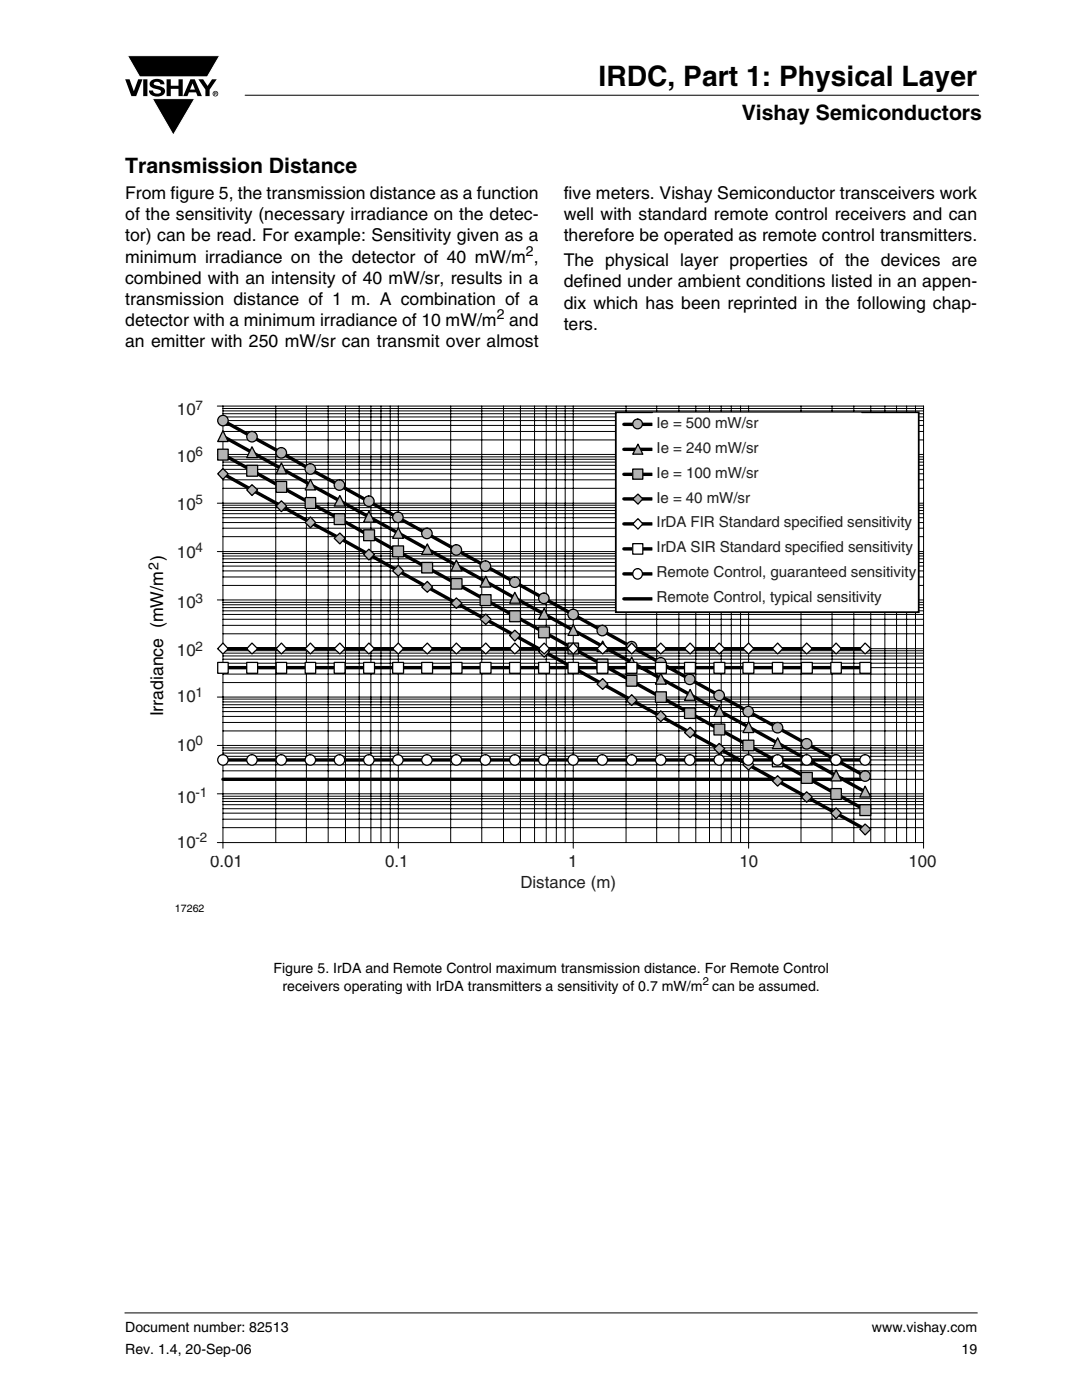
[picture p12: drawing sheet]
<svg xmlns="http://www.w3.org/2000/svg" width="216mm" height="279mm" viewBox="0 0 216 279" stroke-linecap="round" stroke-linejoin="round" font-family="sans-serif">
<g fill="#000">
<path d="M25 15.8h.8l.9 2.4 .9-2.4h.8l-1.2 3.4h-1zM25.4 11.1h18.4l-2.4 4.2h-13.5zM30.2 16.1a1.91 1.91 0 0 1 2.5 .3l.1 .4h-.8a.72 .72 0 0 0-.6-.5 .72 .72 0 0 0-.7 .4l.2 .3 .9 .2a1.01 1.01 0 0 1 1.1 1 1.01 1.01 0 0 1-1 1 1.59 1.59 0 0 1-2.2-1.1h.8a.88 .88 0 0 0 .8 .6 .88 .88 0 0 0 .8-.4 1.54 1.54 0 0 0-1.4-.7 .87 .87 0 0 1-.8-.6 .87 .87 0 0 1 .3-.9zM33.2 15.8h.9v1.3h1.5v-1.3h.9v3.4h-.9v-1.5h-1.5v1.5h-.9zM30.4 19.7h8.5l-4.3 7.3zM39.6 15.8h.9l.9 1.4 .9-1.4h.9l-1.4 2.1v1.3h-.8v-1.3z"/>
<path d="M38.4 16.7l-.5 1.2h1zM38 15.8h.9l1.4 3.4h-.9l-.3-.8h-1.4l-.3 .8h-.9z"/>
<path d="M42.9 18.5v.1h.2v-.1zM42.8 18.4h.4v.2l-.1 .1 .1 .3-.2-.3-.2 .3zM42.6 18.7a.42 .42 0 0 0 .8 0 .42 .42 0 0 0-.8 0zM42.4 18.7a.56 .56 0 0 1 1.1 0 .56 .56 0 0 1-1.1 0z"/>
</g>
<path d="M25.4 11.1h18.4l-2.4 4.2h-13.5zM30.4 19.7h8.4l-4.2 7.3z" fill="none" stroke="#fff" stroke-width=".2"/>
<path d="M29 15.8v3.4" fill="none" stroke="#000" stroke-width=".84" stroke-linecap="butt"/>
<path d="M48.9 18.9v.2M49 19h146.3M24.9 261.9v.2M25 262h170.1" fill="none" stroke="#000" stroke-width=".2"/>
<g fill="#fff">
<path d="M25 70.9h170v120h-170z"/>
<path d="M29.2 79.5h161.3v102.9h-161.3z"/>
</g>
<path d="M34.7 79.7h10.1v4.6h-10.1z" fill="none" stroke="#fff" stroke-width=".34"/>
<g fill="none" stroke="#000" stroke-width=".2">
<path d="M43.4 81h140.9v88.3M43.4 90.7h140.9M44.5 81v88.3M44.5 81.5h139.8M44.5 82h139.8M44.5 82.6h139.8M44.5 83.2h139.8M44.5 83.9h139.8M44.5 84.9h139.8M44.5 86.1h139.8M44.5 87.8h139.8M44.5 91.2h139.8"/>
<path d="M44.5 91.7h139.8M44.5 92.2h139.8M44.5 92.9h139.8M44.5 93.7h139.8M44.5 94.6h139.8M44.5 95.8h139.8M44.5 97.4h139.8M55 81v87.2M61.1 81v87.2M65.5 81v87.2M68.9 81v87.2M71.7 81v87.2"/>
<path d="M74 81v87.2M76 81v87.2M77.9 81v87.2M79.5 81v88.3M89.9 81v87.2M96.1 81v87.2M100.5 81v87.2M103.8 81v87.2M106.7 81v87.2M109 81v87.2M111 81v87.2M112.8 81v87.2"/>
<path d="M114.4 81v88.3M124.9 81v87.2M131 81v87.2M135.5 81v87.2M138.8 81v87.2M141.6 81v87.2M143.9 81v87.2M145.9 81v87.2M147.8 81v87.2M149.4 81v88.3M159.8 81v87.2M166 81v87.2"/>
<path d="M170.4 81v87.2M173.7 81v87.2M176.6 81v87.2M178.9 81v87.2M180.9 81v87.2M182.7 81v87.2M43.4 100.4h140.9M43.4 110.1h140.9M43.4 119.7h140.9M44.5 100.8h139.8M44.5 101.3h139.8M44.5 101.9h139.8"/>
<path d="M44.5 102.5h139.8M44.5 103.3h139.8M44.5 104.3h139.8M44.5 105.4h139.8M44.5 107.1h139.8M44.5 110.5h139.8M44.5 111h139.8M44.5 111.5h139.8M44.5 112.3h139.8M44.5 113h139.8M44.5 113.9h139.8M44.5 115.1h139.8"/>
<path d="M44.5 116.8h139.8M43.4 129.5h140.9M43.4 139.1h140.9M44.5 120.2h139.8M44.5 120.7h139.8M44.5 121.3h139.8M44.5 121.9h139.8M44.5 122.6h139.8M44.5 123.6h139.8M44.5 124.8h139.8M44.5 126.5h139.8M44.5 129.9h139.8"/>
<path d="M44.5 130.3h139.8M44.5 130.9h139.8M44.5 131.6h139.8M44.5 132.4h139.8M44.5 133.2h139.8M44.5 134.5h139.8M44.5 136.2h139.8M44.5 139.5h139.8M43.4 148.8h140.9M43.4 158.4h140.9M44.5 140.1h139.8M44.5 140.6h139.8"/>
<path d="M44.5 141.2h139.8M44.5 142h139.8M44.5 143h139.8M44.5 144.2h139.8M44.5 145.9h139.8M44.5 149.3h139.8M44.5 149.7h139.8M44.5 150.3h139.8M44.5 150.9h139.8M44.5 151.7h139.8M44.5 152.6h139.8M44.5 153.8h139.8"/>
<path d="M44.5 155.5h139.8M44.5 158.9h139.8M44.5 159.4h139.8M44.5 159.9h139.8M43.4 168.2h140.9M44.5 160.6h139.8M44.5 161.4h139.8M44.5 162.3h139.8M44.5 163.5h139.8M44.5 165.2h139.8"/>
</g>
<path d="M44.5 155.5h128.1zM44.5 151.7h128.1zM44.5 133.2h128.1zM44.5 129.5h128.1zM44.5 94.6l128.1 70.9zM44.5 90.7l128.1 70.9zM44.5 87.1l128.1 70.9zM44.5 83.9l128.1 71z" fill="#c9c9c9"/>
<path d="M44.5 94.6l128.1 70.9M44.5 90.7l128.1 70.9M44.5 87.1l128.1 70.9M44.5 83.9l128.1 71M44.5 133.2h128.1M44.5 129.5h128.1M44.5 155.5h128.1M44.5 151.7h128.1" fill="none" stroke="#000" stroke-width=".68"/>
<circle cx="44.5" cy="83.9" r="1.05" fill="#fff"/>
<circle cx="44.5" cy="83.9" r="1.05" fill="#b3b3b3"/>
<circle cx="44.5" cy="83.9" r="1.05" fill="none" stroke="#000" stroke-width=".25"/>
<circle cx="50.3" cy="87.2" r="1.05" fill="#fff"/>
<circle cx="50.3" cy="87.2" r="1.05" fill="#b3b3b3"/>
<circle cx="50.3" cy="87.2" r="1.05" fill="none" stroke="#000" stroke-width=".25"/>
<circle cx="56.1" cy="90.4" r="1.05" fill="#fff"/>
<circle cx="56.1" cy="90.4" r="1.05" fill="#b3b3b3"/>
<circle cx="56.1" cy="90.4" r="1.05" fill="none" stroke="#000" stroke-width=".25"/>
<circle cx="61.9" cy="93.6" r="1.05" fill="#fff"/>
<circle cx="61.9" cy="93.6" r="1.05" fill="#b3b3b3"/>
<circle cx="61.9" cy="93.6" r="1.05" fill="none" stroke="#000" stroke-width=".25"/>
<circle cx="67.7" cy="96.8" r="1.05" fill="#fff"/>
<circle cx="67.7" cy="96.8" r="1.05" fill="#b3b3b3"/>
<circle cx="67.7" cy="96.8" r="1.05" fill="none" stroke="#000" stroke-width=".25"/>
<circle cx="73.6" cy="100" r="1.05" fill="#ccc"/>
<circle cx="73.6" cy="100" r="1.05" fill="#b3b3b3"/>
<circle cx="73.6" cy="100" r="1.05" fill="none" stroke="#000" stroke-width=".25"/>
<circle cx="79.4" cy="103.2" r="1.05" fill="#fff"/>
<circle cx="79.4" cy="103.2" r="1.05" fill="#b3b3b3"/>
<circle cx="79.4" cy="103.2" r="1.05" fill="none" stroke="#000" stroke-width=".25"/>
<circle cx="85.2" cy="106.5" r="1.05" fill="#b3b3b3"/>
<circle cx="85.2" cy="106.5" r="1.05" fill="none" stroke="#000" stroke-width=".25"/>
<circle cx="91.1" cy="109.8" r="1.05" fill="#b3b3b3"/>
<circle cx="91.1" cy="109.8" r="1.05" fill="none" stroke="#000" stroke-width=".25"/>
<circle cx="96.9" cy="113" r="1.05" fill="#b3b3b3"/>
<circle cx="96.9" cy="113" r="1.05" fill="none" stroke="#000" stroke-width=".25"/>
<circle cx="102.7" cy="116.2" r="1.05" fill="#fff"/>
<circle cx="102.7" cy="116.2" r="1.05" fill="#b3b3b3"/>
<circle cx="102.7" cy="116.2" r="1.05" fill="none" stroke="#000" stroke-width=".25"/>
<circle cx="108.5" cy="119.4" r="1.05" fill="#b3b3b3"/>
<circle cx="108.5" cy="119.4" r="1.05" fill="none" stroke="#000" stroke-width=".25"/>
<circle cx="114.4" cy="122.6" r="1.05" fill="#fff"/>
<circle cx="114.4" cy="122.6" r="1.05" fill="#b3b3b3"/>
<circle cx="114.4" cy="122.6" r="1.05" fill="none" stroke="#000" stroke-width=".25"/>
<circle cx="120.2" cy="125.8" r="1.05" fill="#ccc"/>
<circle cx="120.2" cy="125.8" r="1.05" fill="#b3b3b3"/>
<circle cx="120.2" cy="125.8" r="1.05" fill="none" stroke="#000" stroke-width=".25"/>
<circle cx="126" cy="129.1" r="1.05" fill="#fff"/>
<circle cx="126" cy="129.1" r="1.05" fill="#b3b3b3"/>
<circle cx="126" cy="129.1" r="1.05" fill="none" stroke="#000" stroke-width=".25"/>
<circle cx="131.8" cy="132.3" r="1.05" fill="#fff"/>
<circle cx="131.8" cy="132.3" r="1.05" fill="#b3b3b3"/>
<circle cx="131.8" cy="132.3" r="1.05" fill="none" stroke="#000" stroke-width=".25"/>
<circle cx="137.6" cy="135.6" r="1.05" fill="#fff"/>
<circle cx="137.6" cy="135.6" r="1.05" fill="#b3b3b3"/>
<circle cx="137.6" cy="135.6" r="1.05" fill="none" stroke="#000" stroke-width=".25"/>
<circle cx="143.5" cy="138.8" r="1.05" fill="#ccc"/>
<circle cx="143.5" cy="138.8" r="1.05" fill="#b3b3b3"/>
<circle cx="143.5" cy="138.8" r="1.05" fill="none" stroke="#000" stroke-width=".25"/>
<circle cx="149.3" cy="142" r="1.05" fill="#ccc"/>
<circle cx="149.3" cy="142" r="1.05" fill="#b3b3b3"/>
<circle cx="149.3" cy="142" r="1.05" fill="none" stroke="#000" stroke-width=".25"/>
<circle cx="155.1" cy="145.2" r="1.05" fill="#fff"/>
<circle cx="155.1" cy="145.2" r="1.05" fill="#b3b3b3"/>
<circle cx="155.1" cy="145.2" r="1.05" fill="none" stroke="#000" stroke-width=".25"/>
<circle cx="161" cy="148.4" r="1.05" fill="#fff"/>
<circle cx="161" cy="148.4" r="1.05" fill="#b3b3b3"/>
<circle cx="161" cy="148.4" r="1.05" fill="none" stroke="#000" stroke-width=".25"/>
<circle cx="166.8" cy="151.7" r="1.05" fill="#fff"/>
<circle cx="166.8" cy="151.7" r="1.05" fill="none" stroke="#000" stroke-width=".25"/>
<circle cx="172.6" cy="154.9" r="1.05" fill="#fff"/>
<circle cx="172.6" cy="154.9" r="1.05" fill="#b3b3b3"/>
<circle cx="172.6" cy="154.9" r="1.05" fill="none" stroke="#000" stroke-width=".25"/>
<path d="M44.5 85.9l1 2.2h-2.1z" fill="#fff"/>
<path d="M44.5 85.9l1 2.2h-2.1z" fill="#b3b3b3"/>
<path d="M44.5 85.9l1 2.2h-2.1z" fill="none" stroke="#000" stroke-width=".25"/>
<path d="M50.3 89.2l1.1 2.1h-2.2z" fill="#fff"/>
<path d="M50.3 89.2l1.1 2.1h-2.2z" fill="#b3b3b3"/>
<path d="M50.3 89.2l1.1 2.1h-2.2z" fill="none" stroke="#000" stroke-width=".25"/>
<path d="M56.2 92.4l1 2.2h-2.1z" fill="#fff"/>
<path d="M56.2 92.4l1 2.2h-2.1z" fill="#b3b3b3"/>
<path d="M56.2 92.4l1 2.2h-2.1z" fill="none" stroke="#000" stroke-width=".25"/>
<path d="M61.9 95.7l1.1 2.1h-2.1z" fill="#fff"/>
<path d="M61.9 95.7l1.1 2.1h-2.1z" fill="#b3b3b3"/>
<path d="M61.9 95.7l1.1 2.1h-2.1z" fill="none" stroke="#000" stroke-width=".25"/>
<path d="M67.8 98.9l1.1 2.1h-2.2z" fill="#fff"/>
<path d="M67.8 98.9l1.1 2.1h-2.2z" fill="#b3b3b3"/>
<path d="M67.8 98.9l1.1 2.1h-2.2z" fill="none" stroke="#000" stroke-width=".25"/>
<path d="M73.6 102l1.1 2.2h-2.1z" fill="#fff"/>
<path d="M73.6 102l1.1 2.2h-2.1z" fill="#b3b3b3"/>
<path d="M73.6 102l1.1 2.2h-2.1z" fill="none" stroke="#000" stroke-width=".25"/>
<path d="M79.5 105.3l1 2.1h-2.1z" fill="#fff"/>
<path d="M79.5 105.3l1 2.1h-2.1z" fill="#b3b3b3"/>
<path d="M79.5 105.3l1 2.1h-2.1z" fill="none" stroke="#000" stroke-width=".25"/>
<path d="M85.3 108.6l1 2h-2.2z" fill="#fff"/>
<path d="M85.3 108.6l1 2h-2.2z" fill="#b3b3b3"/>
<path d="M85.3 108.6l1 2h-2.2z" fill="none" stroke="#000" stroke-width=".25"/>
<path d="M91.1 111.8l1.1 2.1h-2.2z" fill="#fff"/>
<path d="M91.1 111.8l1.1 2.1h-2.2z" fill="#b3b3b3"/>
<path d="M91.1 111.8l1.1 2.1h-2.2z" fill="none" stroke="#000" stroke-width=".25"/>
<path d="M96.9 115l1.1 2.2h-2.2z" fill="#fff"/>
<path d="M96.9 115l1.1 2.2h-2.2z" fill="#b3b3b3"/>
<path d="M96.9 115l1.1 2.2h-2.2z" fill="none" stroke="#000" stroke-width=".25"/>
<path d="M102.7 118.2l1.1 2.2h-2.1z" fill="#fff"/>
<path d="M102.7 118.2l1.1 2.2h-2.1z" fill="#b3b3b3"/>
<path d="M102.7 118.2l1.1 2.2h-2.1z" fill="none" stroke="#000" stroke-width=".25"/>
<path d="M108.6 121.4l1 2.2h-2.1z" fill="#fff"/>
<path d="M108.6 121.4l1 2.2h-2.1z" fill="#b3b3b3"/>
<path d="M108.6 121.4l1 2.2h-2.1z" fill="none" stroke="#000" stroke-width=".25"/>
<path d="M114.4 124.6l1 2.2h-2.1z" fill="#fff"/>
<path d="M114.4 124.6l1 2.2h-2.1z" fill="#b3b3b3"/>
<path d="M114.4 124.6l1 2.2h-2.1z" fill="none" stroke="#000" stroke-width=".25"/>
<path d="M120.3 127.9l1 2.1h-2.2z" fill="#fff"/>
<path d="M120.3 127.9l1 2.1h-2.2z" fill="none" stroke="#000" stroke-width=".25"/>
<path d="M126 131.2l1.1 2h-2.1z" fill="#fff"/>
<path d="M126 131.2l1.1 2h-2.1z" fill="#ccc"/>
<path d="M126 131.2l1.1 2h-2.1z" fill="none" stroke="#000" stroke-width=".25"/>
<path d="M131.8 134.4l1.2 2.1h-2.2z" fill="#fff"/>
<path d="M131.8 134.4l1.2 2.1h-2.2z" fill="#b3b3b3"/>
<path d="M131.8 134.4l1.2 2.1h-2.2z" fill="none" stroke="#000" stroke-width=".25"/>
<path d="M137.7 137.6l1.1 2.2h-2.2z" fill="#fff"/>
<path d="M137.7 137.6l1.1 2.2h-2.2z" fill="#b3b3b3"/>
<path d="M137.7 137.6l1.1 2.2h-2.2z" fill="none" stroke="#000" stroke-width=".25"/>
<path d="M143.5 140.8l1.1 2.2h-2.1z" fill="#fff"/>
<path d="M143.5 140.8l1.1 2.2h-2.1z" fill="#b3b3b3"/>
<path d="M143.5 140.8l1.1 2.2h-2.1z" fill="none" stroke="#000" stroke-width=".25"/>
<path d="M149.4 144l1 2.2h-2.1z" fill="#ccc"/>
<path d="M149.4 144l1 2.2h-2.1z" fill="#b3b3b3"/>
<path d="M149.4 144l1 2.2h-2.1z" fill="none" stroke="#000" stroke-width=".25"/>
<path d="M155.2 147.2l1 2.2h-2.1z" fill="#fff"/>
<path d="M155.2 147.2l1 2.2h-2.1z" fill="#b3b3b3"/>
<path d="M155.2 147.2l1 2.2h-2.1z" fill="none" stroke="#000" stroke-width=".25"/>
<path d="M161 150.5l1.1 2.1h-2.2z" fill="#fff"/>
<path d="M161 150.5l1.1 2.1h-2.2z" fill="none" stroke="#000" stroke-width=".25"/>
<path d="M166.8 153.7l1.1 2.1h-2.1z" fill="#fff"/>
<path d="M166.8 153.7l1.1 2.1h-2.1z" fill="#b3b3b3"/>
<path d="M166.8 153.7l1.1 2.1h-2.1z" fill="none" stroke="#000" stroke-width=".25"/>
<path d="M172.6 156.9l1.1 2.2h-2.1z" fill="#fff"/>
<path d="M172.6 156.9l1.1 2.2h-2.1z" fill="#b3b3b3"/>
<path d="M172.6 156.9l1.1 2.2h-2.1z" fill="none" stroke="#000" stroke-width=".25"/>
<path d="M43.4 89.6h2.1v2.2h-2.1z" fill="#b3b3b3"/>
<path d="M43.4 89.6h2.1v2.2h-2.1z" fill="none" stroke="#000" stroke-width=".25"/>
<path d="M49.2 92.9h2.2v2.1h-2.2z" fill="#fff"/>
<path d="M49.2 92.9h2.2v2.1h-2.2z" fill="#b3b3b3"/>
<path d="M49.2 92.9h2.2v2.1h-2.2z" fill="none" stroke="#000" stroke-width=".25"/>
<path d="M55.1 96.1h2.1v2.2h-2.1z" fill="#b3b3b3"/>
<path d="M55.1 96.1h2.1v2.2h-2.1z" fill="none" stroke="#000" stroke-width=".25"/>
<path d="M60.9 99.3h2.1v2.2h-2.1z" fill="#fff"/>
<path d="M60.9 99.3h2.1v2.2h-2.1z" fill="#b3b3b3"/>
<path d="M60.9 99.3h2.1v2.2h-2.1z" fill="none" stroke="#000" stroke-width=".25"/>
<path d="M66.7 102.5h2.2v2.2h-2.2z" fill="#b3b3b3"/>
<path d="M66.7 102.5h2.2v2.2h-2.2z" fill="none" stroke="#000" stroke-width=".25"/>
<path d="M72.6 105.7h2.1v2.2h-2.1z" fill="#b3b3b3"/>
<path d="M72.6 105.7h2.1v2.2h-2.1z" fill="none" stroke="#000" stroke-width=".25"/>
<path d="M78.4 109h2.1v2.1h-2.1z" fill="#fff"/>
<path d="M78.4 109h2.1v2.1h-2.1z" fill="#b3b3b3"/>
<path d="M78.4 109h2.1v2.1h-2.1z" fill="none" stroke="#000" stroke-width=".25"/>
<path d="M84.1 112.3h2.2v2h-2.2z" fill="#fff"/>
<path d="M84.1 112.3h2.2v2h-2.2z" fill="#b3b3b3"/>
<path d="M84.1 112.3h2.2v2h-2.2z" fill="none" stroke="#000" stroke-width=".25"/>
<path d="M90 115.5h2.2v2.1h-2.2z" fill="#b3b3b3"/>
<path d="M90 115.5h2.2v2.1h-2.2z" fill="none" stroke="#000" stroke-width=".25"/>
<path d="M95.8 118.7h2.2v2.2h-2.2z" fill="#ccc"/>
<path d="M95.8 118.7h2.2v2.2h-2.2z" fill="#b3b3b3"/>
<path d="M95.8 118.7h2.2v2.2h-2.2z" fill="none" stroke="#000" stroke-width=".25"/>
<path d="M101.7 121.9h2.1v2.2h-2.1z" fill="#b3b3b3"/>
<path d="M101.7 121.9h2.1v2.2h-2.1z" fill="none" stroke="#000" stroke-width=".25"/>
<path d="M107.5 125.1h2.1v2.2h-2.1z" fill="#ccc"/>
<path d="M107.5 125.1h2.1v2.2h-2.1z" fill="#b3b3b3"/>
<path d="M107.5 125.1h2.1v2.2h-2.1z" fill="none" stroke="#000" stroke-width=".25"/>
<path d="M113.3 128.3h2.1v2.2h-2.1z" fill="#fff"/>
<path d="M113.3 128.3h2.1v2.2h-2.1z" fill="#b3b3b3"/>
<path d="M113.3 128.3h2.1v2.2h-2.1z" fill="none" stroke="#000" stroke-width=".25"/>
<path d="M119.1 131.6h2.2v2.1h-2.2z" fill="#fff"/>
<path d="M119.1 131.6h2.2v2.1h-2.2z" fill="#ccc"/>
<path d="M119.1 131.6h2.2v2.1h-2.2z" fill="none" stroke="#000" stroke-width=".25"/>
<path d="M125 134.8h2.1v2.1h-2.1z" fill="#b3b3b3"/>
<path d="M125 134.8h2.1v2.1h-2.1z" fill="none" stroke="#000" stroke-width=".25"/>
<path d="M130.8 138.1h2.2v2.1h-2.2z" fill="#fff"/>
<path d="M130.8 138.1h2.2v2.1h-2.2z" fill="#b3b3b3"/>
<path d="M130.8 138.1h2.2v2.1h-2.2z" fill="none" stroke="#000" stroke-width=".25"/>
<path d="M136.6 141.3h2.2v2.1h-2.2z" fill="#ccc"/>
<path d="M136.6 141.3h2.2v2.1h-2.2z" fill="#b3b3b3"/>
<path d="M136.6 141.3h2.2v2.1h-2.2z" fill="none" stroke="#000" stroke-width=".25"/>
<path d="M142.5 144.5h2.1v2.2h-2.1z" fill="#b3b3b3"/>
<path d="M142.5 144.5h2.1v2.2h-2.1z" fill="none" stroke="#000" stroke-width=".25"/>
<path d="M148.3 147.7h2.1v2.1h-2.1z" fill="#b3b3b3"/>
<path d="M148.3 147.7h2.1v2.1h-2.1z" fill="none" stroke="#000" stroke-width=".25"/>
<path d="M154.1 150.9h2.1v2.1h-2.1z" fill="#fff"/>
<path d="M154.1 150.9h2.1v2.1h-2.1z" fill="#ccc"/>
<path d="M154.1 150.9h2.1v2.1h-2.1z" fill="none" stroke="#000" stroke-width=".25"/>
<path d="M159.9 154.2h2.2v2.1h-2.2z" fill="#b3b3b3"/>
<path d="M159.9 154.2h2.2v2.1h-2.2z" fill="none" stroke="#000" stroke-width=".25"/>
<path d="M165.8 157.4h2.1v2.1h-2.1z" fill="#b3b3b3"/>
<path d="M165.8 157.4h2.1v2.1h-2.1z" fill="none" stroke="#000" stroke-width=".25"/>
<path d="M171.6 160.6h2.1v2.2h-2.1z" fill="#b3b3b3"/>
<path d="M171.6 160.6h2.1v2.2h-2.1z" fill="none" stroke="#000" stroke-width=".25"/>
<path d="M43.4 94.6l1.1-1.1 1 1.1-1 1.1z" fill="#fff"/>
<path d="M43.4 94.6l1.1-1.1 1 1.1-1 1.1z" fill="#b3b3b3"/>
<path d="M43.4 94.6l1.1-1.1 1 1.1-1 1.1z" fill="none" stroke="#000" stroke-width=".25"/>
<path d="M50.3 96.7l1.1 1.1-1.1 1.1-1.1-1.1z" fill="#fff"/>
<path d="M50.3 96.7l1.1 1.1-1.1 1.1-1.1-1.1z" fill="#b3b3b3"/>
<path d="M50.3 96.7l1.1 1.1-1.1 1.1-1.1-1.1z" fill="none" stroke="#000" stroke-width=".25"/>
<path d="M56.2 99.9l1 1.1-1 1.1-1.1-1.1z" fill="#fff"/>
<path d="M56.2 99.9l1 1.1-1 1.1-1.1-1.1z" fill="#b3b3b3"/>
<path d="M56.2 99.9l1 1.1-1 1.1-1.1-1.1z" fill="none" stroke="#000" stroke-width=".25"/>
<path d="M61.9 103.2l1.1 1.1-1.1 1-1-1z" fill="#fff"/>
<path d="M61.9 103.2l1.1 1.1-1.1 1-1-1z" fill="#b3b3b3"/>
<path d="M61.9 103.2l1.1 1.1-1.1 1-1-1z" fill="none" stroke="#000" stroke-width=".25"/>
<path d="M66.7 107.4l1.1-1 1.1 1-1.1 1.2z" fill="#fff"/>
<path d="M66.7 107.4l1.1-1 1.1 1-1.1 1.2z" fill="#b3b3b3"/>
<path d="M66.7 107.4l1.1-1 1.1 1-1.1 1.2z" fill="none" stroke="#000" stroke-width=".25"/>
<path d="M72.6 110.6l1-1 1.1 1-1.1 1.2z" fill="#fff"/>
<path d="M72.6 110.6l1-1 1.1 1-1.1 1.2z" fill="#b3b3b3"/>
<path d="M72.6 110.6l1-1 1.1 1-1.1 1.2z" fill="none" stroke="#000" stroke-width=".25"/>
<path d="M79.5 112.8l1 1.1-1 1.1-1.1-1.1z" fill="#fff"/>
<path d="M79.5 112.8l1 1.1-1 1.1-1.1-1.1z" fill="#b3b3b3"/>
<path d="M79.5 112.8l1 1.1-1 1.1-1.1-1.1z" fill="none" stroke="#000" stroke-width=".25"/>
<path d="M85.3 116l1 1.2-1 1-1.2-1z" fill="#fff"/>
<path d="M85.3 116l1 1.2-1 1-1.2-1z" fill="#b3b3b3"/>
<path d="M85.3 116l1 1.2-1 1-1.2-1z" fill="none" stroke="#000" stroke-width=".25"/>
<path d="M90 120.4l1.1-1.1 1.1 1.1-1.1 1z" fill="#fff"/>
<path d="M90 120.4l1.1-1.1 1.1 1.1-1.1 1z" fill="#b3b3b3"/>
<path d="M90 120.4l1.1-1.1 1.1 1.1-1.1 1z" fill="none" stroke="#000" stroke-width=".25"/>
<path d="M95.8 123.6l1.1-1.1 1.1 1.1-1.1 1z" fill="#fff"/>
<path d="M95.8 123.6l1.1-1.1 1.1 1.1-1.1 1z" fill="#b3b3b3"/>
<path d="M95.8 123.6l1.1-1.1 1.1 1.1-1.1 1z" fill="none" stroke="#000" stroke-width=".25"/>
<path d="M102.7 125.8l1.1 1-1.1 1.1-1-1.1z" fill="#fff"/>
<path d="M102.7 125.8l1.1 1-1.1 1.1-1-1.1z" fill="#b3b3b3"/>
<path d="M102.7 125.8l1.1 1-1.1 1.1-1-1.1z" fill="none" stroke="#000" stroke-width=".25"/>
<path d="M107.5 130l1.1-1 1 1-1 1.2z" fill="#fff"/>
<path d="M107.5 130l1.1-1 1 1-1 1.2z" fill="#ccc"/>
<path d="M107.5 130l1.1-1 1 1-1 1.2z" fill="none" stroke="#000" stroke-width=".25"/>
<path d="M114.4 132.2l1 1-1 1.2-1.1-1.2z" fill="#fff"/>
<path d="M114.4 132.2l1 1-1 1.2-1.1-1.2z" fill="none" stroke="#000" stroke-width=".25"/>
<path d="M120.3 135.4l1 1.1-1 1.1-1.2-1.1z" fill="#fff"/>
<path d="M120.3 135.4l1 1.1-1 1.1-1.2-1.1z" fill="#b3b3b3"/>
<path d="M120.3 135.4l1 1.1-1 1.1-1.2-1.1z" fill="none" stroke="#000" stroke-width=".25"/>
<path d="M126 138.6l1.1 1.2-1.1 1-1-1z" fill="#fff"/>
<path d="M126 138.6l1.1 1.2-1.1 1-1-1z" fill="#b3b3b3"/>
<path d="M126 138.6l1.1 1.2-1.1 1-1-1z" fill="none" stroke="#000" stroke-width=".25"/>
<path d="M131.8 141.9l1.2 1.1-1.2 1-1-1z" fill="#fff"/>
<path d="M131.8 141.9l1.2 1.1-1.2 1-1-1z" fill="#b3b3b3"/>
<path d="M131.8 141.9l1.2 1.1-1.2 1-1-1z" fill="none" stroke="#000" stroke-width=".25"/>
<path d="M136.6 146.2l1.1-1.1 1.1 1.1-1.1 1z" fill="#fff"/>
<path d="M136.6 146.2l1.1-1.1 1.1 1.1-1.1 1z" fill="#b3b3b3"/>
<path d="M136.6 146.2l1.1-1.1 1.1 1.1-1.1 1z" fill="none" stroke="#000" stroke-width=".25"/>
<path d="M142.5 149.4l1-1 1.1 1-1.1 1.1z" fill="#fff"/>
<path d="M142.5 149.4l1-1 1.1 1-1.1 1.1z" fill="#b3b3b3"/>
<path d="M142.5 149.4l1-1 1.1 1-1.1 1.1z" fill="none" stroke="#000" stroke-width=".25"/>
<path d="M149.4 151.5l1 1.1-1 1.1-1.1-1.1z" fill="#fff"/>
<path d="M149.4 151.5l1 1.1-1 1.1-1.1-1.1z" fill="#ccc"/>
<path d="M149.4 151.5l1 1.1-1 1.1-1.1-1.1z" fill="none" stroke="#000" stroke-width=".25"/>
<path d="M155.2 154.8l1 1-1 1.1-1.1-1.1z" fill="#fff"/>
<path d="M155.2 154.8l1 1-1 1.1-1.1-1.1z" fill="#b3b3b3"/>
<path d="M155.2 154.8l1 1-1 1.1-1.1-1.1z" fill="none" stroke="#000" stroke-width=".25"/>
<path d="M159.9 159.1l1.1-1.1 1.1 1.1-1.1 1z" fill="#fff"/>
<path d="M159.9 159.1l1.1-1.1 1.1 1.1-1.1 1z" fill="#b3b3b3"/>
<path d="M159.9 159.1l1.1-1.1 1.1 1.1-1.1 1z" fill="none" stroke="#000" stroke-width=".25"/>
<path d="M165.8 162.3l1-1.1 1.1 1.1-1.1 1.1z" fill="#ccc"/>
<path d="M165.8 162.3l1-1.1 1.1 1.1-1.1 1.1z" fill="#b3b3b3"/>
<path d="M165.8 162.3l1-1.1 1.1 1.1-1.1 1.1z" fill="none" stroke="#000" stroke-width=".25"/>
<path d="M171.6 165.5l1-1 1.1 1-1.1 1.1z" fill="#fff"/>
<path d="M171.6 165.5l1-1 1.1 1-1.1 1.1z" fill="#b3b3b3"/>
<path d="M171.6 165.5l1-1 1.1 1-1.1 1.1z" fill="none" stroke="#000" stroke-width=".25"/>
<path d="M44.5 128.3l1 1.2-1 1-1.1-1z" fill="#fff"/>
<path d="M44.5 128.3l1 1.2-1 1-1.1-1z" fill="none" stroke="#000" stroke-width=".25"/>
<path d="M50.3 128.3l1.1 1.2-1.1 1-1.1-1z" fill="#fff"/>
<path d="M50.3 128.3l1.1 1.2-1.1 1-1.1-1z" fill="none" stroke="#000" stroke-width=".25"/>
<path d="M56.2 128.3l1 1.2-1 1-1.1-1z" fill="#fff"/>
<path d="M56.2 128.3l1 1.2-1 1-1.1-1z" fill="none" stroke="#000" stroke-width=".25"/>
<path d="M61.9 128.3l1.1 1.2-1.1 1-1-1z" fill="#fff"/>
<path d="M61.9 128.3l1.1 1.2-1.1 1-1-1z" fill="none" stroke="#000" stroke-width=".25"/>
<path d="M67.8 128.3l1.1 1.2-1.1 1-1.1-1z" fill="#fff"/>
<path d="M67.8 128.3l1.1 1.2-1.1 1-1.1-1z" fill="none" stroke="#000" stroke-width=".25"/>
<path d="M73.6 128.3l1.1 1.2-1.1 1-1-1z" fill="#fff"/>
<path d="M73.6 128.3l1.1 1.2-1.1 1-1-1z" fill="none" stroke="#000" stroke-width=".25"/>
<path d="M79.5 128.3l1 1.2-1 1-1.1-1z" fill="#fff"/>
<path d="M79.5 128.3l1 1.2-1 1-1.1-1z" fill="none" stroke="#000" stroke-width=".25"/>
<path d="M85.3 128.3l1 1.2-1 1-1.2-1z" fill="#fff"/>
<path d="M85.3 128.3l1 1.2-1 1-1.2-1z" fill="none" stroke="#000" stroke-width=".25"/>
<path d="M91.1 128.3l1.1 1.2-1.1 1-1.1-1z" fill="#fff"/>
<path d="M91.1 128.3l1.1 1.2-1.1 1-1.1-1z" fill="none" stroke="#000" stroke-width=".25"/>
<path d="M96.9 128.3l1.1 1.2-1.1 1-1.1-1z" fill="#fff"/>
<path d="M96.9 128.3l1.1 1.2-1.1 1-1.1-1z" fill="none" stroke="#000" stroke-width=".25"/>
<path d="M102.7 128.3l1.1 1.2-1.1 1-1-1z" fill="#fff"/>
<path d="M102.7 128.3l1.1 1.2-1.1 1-1-1z" fill="none" stroke="#000" stroke-width=".25"/>
<path d="M107.5 129.5l1.1-1.2 1 1.2-1 1z" fill="#fff"/>
<path d="M107.5 129.5l1.1-1.2 1 1.2-1 1z" fill="none" stroke="#000" stroke-width=".25"/>
<path d="M114.4 128.3l1 1.2-1 1-1.1-1z" fill="#fff"/>
<path d="M114.4 128.3l1 1.2-1 1-1.1-1z" fill="none" stroke="#000" stroke-width=".25"/>
<path d="M120.3 128.3l1 1.2-1 1-1.2-1z" fill="#fff"/>
<path d="M120.3 128.3l1 1.2-1 1-1.2-1z" fill="none" stroke="#000" stroke-width=".25"/>
<path d="M126 128.3l1.1 1.2-1.1 1-1-1z" fill="#fff"/>
<path d="M126 128.3l1.1 1.2-1.1 1-1-1z" fill="none" stroke="#000" stroke-width=".25"/>
<path d="M131.8 128.3l1.2 1.2-1.2 1-1-1z" fill="#fff"/>
<path d="M131.8 128.3l1.2 1.2-1.2 1-1-1z" fill="none" stroke="#000" stroke-width=".25"/>
<path d="M136.6 129.5l1.1-1.2 1.1 1.2-1.1 1z" fill="#fff"/>
<path d="M136.6 129.5l1.1-1.2 1.1 1.2-1.1 1z" fill="none" stroke="#000" stroke-width=".25"/>
<path d="M143.5 128.3l1.1 1.2-1.1 1-1-1z" fill="#fff"/>
<path d="M143.5 128.3l1.1 1.2-1.1 1-1-1z" fill="none" stroke="#000" stroke-width=".25"/>
<path d="M149.4 128.3l1 1.2-1 1-1.1-1z" fill="#fff"/>
<path d="M149.4 128.3l1 1.2-1 1-1.1-1z" fill="none" stroke="#000" stroke-width=".25"/>
<path d="M155.2 128.3l1 1.2-1 1-1.1-1z" fill="#fff"/>
<path d="M155.2 128.3l1 1.2-1 1-1.1-1z" fill="none" stroke="#000" stroke-width=".25"/>
<path d="M161 128.3l1.1 1.2-1.1 1-1.1-1z" fill="#fff"/>
<path d="M161 128.3l1.1 1.2-1.1 1-1.1-1z" fill="none" stroke="#000" stroke-width=".25"/>
<path d="M166.8 128.3l1.1 1.2-1.1 1-1-1z" fill="#fff"/>
<path d="M166.8 128.3l1.1 1.2-1.1 1-1-1z" fill="none" stroke="#000" stroke-width=".25"/>
<path d="M172.6 128.3l1.1 1.2-1.1 1-1-1z" fill="#fff"/>
<path d="M172.6 128.3l1.1 1.2-1.1 1-1-1z" fill="none" stroke="#000" stroke-width=".25"/>
<path d="M43.4 132.2h2.1v2.2h-2.1z" fill="#fff"/>
<path d="M43.4 132.2h2.1v2.2h-2.1z" fill="none" stroke="#000" stroke-width=".25"/>
<path d="M49.2 132.2h2.2v2.2h-2.2z" fill="#fff"/>
<path d="M49.2 132.2h2.2v2.2h-2.2z" fill="none" stroke="#000" stroke-width=".25"/>
<path d="M55.1 132.2h2.1v2.2h-2.1z" fill="#fff"/>
<path d="M55.1 132.2h2.1v2.2h-2.1z" fill="none" stroke="#000" stroke-width=".25"/>
<path d="M60.9 132.2h2.1v2.2h-2.1z" fill="#fff"/>
<path d="M60.9 132.2h2.1v2.2h-2.1z" fill="none" stroke="#000" stroke-width=".25"/>
<path d="M66.7 132.2h2.2v2.2h-2.2z" fill="#fff"/>
<path d="M66.7 132.2h2.2v2.2h-2.2z" fill="none" stroke="#000" stroke-width=".25"/>
<path d="M72.6 132.2h2.1v2.2h-2.1z" fill="#fff"/>
<path d="M72.6 132.2h2.1v2.2h-2.1z" fill="none" stroke="#000" stroke-width=".25"/>
<path d="M78.4 132.2h2.1v2.2h-2.1z" fill="#fff"/>
<path d="M78.4 132.2h2.1v2.2h-2.1z" fill="none" stroke="#000" stroke-width=".25"/>
<path d="M84.1 132.2h2.2v2.2h-2.2z" fill="#fff"/>
<path d="M84.1 132.2h2.2v2.2h-2.2z" fill="none" stroke="#000" stroke-width=".25"/>
<path d="M90 132.2h2.2v2.2h-2.2z" fill="#fff"/>
<path d="M90 132.2h2.2v2.2h-2.2z" fill="none" stroke="#000" stroke-width=".25"/>
<path d="M95.8 132.2h2.2v2.2h-2.2z" fill="#fff"/>
<path d="M95.8 132.2h2.2v2.2h-2.2z" fill="none" stroke="#000" stroke-width=".25"/>
<path d="M101.7 132.2h2.1v2.2h-2.1z" fill="#fff"/>
<path d="M101.7 132.2h2.1v2.2h-2.1z" fill="none" stroke="#000" stroke-width=".25"/>
<path d="M107.5 132.2h2.1v2.2h-2.1z" fill="#fff"/>
<path d="M107.5 132.2h2.1v2.2h-2.1z" fill="none" stroke="#000" stroke-width=".25"/>
<path d="M113.3 132.2h2.1v2.2h-2.1z" fill="#fff"/>
<path d="M113.3 132.2h2.1v2.2h-2.1z" fill="none" stroke="#000" stroke-width=".25"/>
<path d="M119.1 132.2h2.2v2.2h-2.2z" fill="#fff"/>
<path d="M119.1 132.2h2.2v2.2h-2.2z" fill="none" stroke="#000" stroke-width=".25"/>
<path d="M125 132.2h2.1v2.2h-2.1z" fill="#fff"/>
<path d="M125 132.2h2.1v2.2h-2.1z" fill="none" stroke="#000" stroke-width=".25"/>
<path d="M130.8 132.2h2.2v2.2h-2.2z" fill="#fff"/>
<path d="M130.8 132.2h2.2v2.2h-2.2z" fill="none" stroke="#000" stroke-width=".25"/>
<path d="M136.6 132.2h2.2v2.2h-2.2z" fill="#fff"/>
<path d="M136.6 132.2h2.2v2.2h-2.2z" fill="none" stroke="#000" stroke-width=".25"/>
<path d="M142.5 132.2h2.1v2.2h-2.1z" fill="#fff"/>
<path d="M142.5 132.2h2.1v2.2h-2.1z" fill="none" stroke="#000" stroke-width=".25"/>
<path d="M148.3 132.2h2.1v2.2h-2.1z" fill="#fff"/>
<path d="M148.3 132.2h2.1v2.2h-2.1z" fill="none" stroke="#000" stroke-width=".25"/>
<path d="M154.1 132.2h2.1v2.2h-2.1z" fill="#fff"/>
<path d="M154.1 132.2h2.1v2.2h-2.1z" fill="none" stroke="#000" stroke-width=".25"/>
<path d="M159.9 132.2h2.2v2.2h-2.2z" fill="#fff"/>
<path d="M159.9 132.2h2.2v2.2h-2.2z" fill="none" stroke="#000" stroke-width=".25"/>
<path d="M165.8 132.2h2.1v2.2h-2.1z" fill="#fff"/>
<path d="M165.8 132.2h2.1v2.2h-2.1z" fill="none" stroke="#000" stroke-width=".25"/>
<path d="M171.6 132.2h2.1v2.2h-2.1z" fill="#fff"/>
<path d="M171.6 132.2h2.1v2.2h-2.1z" fill="none" stroke="#000" stroke-width=".25"/>
<circle cx="44.5" cy="151.7" r="1.05" fill="#fff"/>
<circle cx="44.5" cy="151.7" r="1.05" fill="none" stroke="#000" stroke-width=".25"/>
<circle cx="50.3" cy="151.7" r="1.05" fill="#fff"/>
<circle cx="50.3" cy="151.7" r="1.05" fill="none" stroke="#000" stroke-width=".25"/>
<circle cx="56.1" cy="151.7" r="1.05" fill="#fff"/>
<circle cx="56.1" cy="151.7" r="1.05" fill="none" stroke="#000" stroke-width=".25"/>
<circle cx="61.9" cy="151.7" r="1.05" fill="#fff"/>
<circle cx="61.9" cy="151.7" r="1.05" fill="none" stroke="#000" stroke-width=".25"/>
<circle cx="67.7" cy="151.7" r="1.05" fill="#fff"/>
<circle cx="67.7" cy="151.7" r="1.05" fill="none" stroke="#000" stroke-width=".25"/>
<circle cx="73.6" cy="151.7" r="1.05" fill="#fff"/>
<circle cx="73.6" cy="151.7" r="1.05" fill="none" stroke="#000" stroke-width=".25"/>
<circle cx="79.4" cy="151.7" r="1.05" fill="#fff"/>
<circle cx="79.4" cy="151.7" r="1.05" fill="none" stroke="#000" stroke-width=".25"/>
<circle cx="85.2" cy="151.7" r="1.05" fill="#fff"/>
<circle cx="85.2" cy="151.7" r="1.05" fill="none" stroke="#000" stroke-width=".25"/>
<circle cx="91.1" cy="151.7" r="1.05" fill="#fff"/>
<circle cx="91.1" cy="151.7" r="1.05" fill="none" stroke="#000" stroke-width=".25"/>
<circle cx="96.9" cy="151.7" r="1.05" fill="#fff"/>
<circle cx="96.9" cy="151.7" r="1.05" fill="none" stroke="#000" stroke-width=".25"/>
<circle cx="102.7" cy="151.7" r="1.05" fill="#fff"/>
<circle cx="102.7" cy="151.7" r="1.05" fill="none" stroke="#000" stroke-width=".25"/>
<circle cx="108.5" cy="151.7" r="1.05" fill="#fff"/>
<circle cx="108.5" cy="151.7" r="1.05" fill="none" stroke="#000" stroke-width=".25"/>
<circle cx="114.4" cy="151.7" r="1.05" fill="#fff"/>
<circle cx="114.4" cy="151.7" r="1.05" fill="none" stroke="#000" stroke-width=".25"/>
<circle cx="120.2" cy="151.7" r="1.05" fill="#fff"/>
<circle cx="120.2" cy="151.7" r="1.05" fill="none" stroke="#000" stroke-width=".25"/>
<circle cx="126" cy="151.7" r="1.05" fill="#fff"/>
<circle cx="126" cy="151.7" r="1.05" fill="none" stroke="#000" stroke-width=".25"/>
<circle cx="131.8" cy="151.7" r="1.05" fill="#fff"/>
<circle cx="131.8" cy="151.7" r="1.05" fill="none" stroke="#000" stroke-width=".25"/>
<circle cx="137.6" cy="151.7" r="1.05" fill="#fff"/>
<circle cx="137.6" cy="151.7" r="1.05" fill="none" stroke="#000" stroke-width=".25"/>
<circle cx="143.5" cy="151.7" r="1.05" fill="#fff"/>
<circle cx="143.5" cy="151.7" r="1.05" fill="none" stroke="#000" stroke-width=".25"/>
<circle cx="149.3" cy="151.7" r="1.05" fill="#fff"/>
<circle cx="149.3" cy="151.7" r="1.05" fill="none" stroke="#000" stroke-width=".25"/>
<circle cx="155.1" cy="151.7" r="1.05" fill="#fff"/>
<circle cx="155.1" cy="151.7" r="1.05" fill="none" stroke="#000" stroke-width=".25"/>
<circle cx="161" cy="151.7" r="1.05" fill="#fff"/>
<circle cx="161" cy="151.7" r="1.05" fill="#fff"/>
<circle cx="161" cy="151.7" r="1.05" fill="none" stroke="#000" stroke-width=".25"/>
<circle cx="166.8" cy="151.7" r="1.05" fill="#fff"/>
<circle cx="166.8" cy="151.7" r="1.05" fill="none" stroke="#000" stroke-width=".25"/>
<circle cx="172.6" cy="151.7" r="1.05" fill="#fff"/>
<circle cx="172.6" cy="151.7" r="1.05" fill="none" stroke="#000" stroke-width=".25"/>
<path d="M41.3 169.8h9.1v4.6h-9.1z" fill="#fff"/>
<path d="M41.3 169.8h9.1v4.6h-9.1z" fill="none" stroke="#fff" stroke-width=".34"/>
<path d="M76.2 169.8h7.9v4.6h-7.9z" fill="#fff"/>
<path d="M76.2 169.8h7.9v4.6h-7.9z" fill="none" stroke="#fff" stroke-width=".34"/>
<path d="M112.7 169.8h4.4v4.6h-4.4z" fill="#fff"/>
<path d="M112.7 169.8h4.4v4.6h-4.4z" fill="none" stroke="#fff" stroke-width=".34"/>
<path d="M146.9 169.8h6.8v4.6h-6.8z" fill="#fff"/>
<path d="M146.9 169.8h6.8v4.6h-6.8z" fill="none" stroke="#fff" stroke-width=".34"/>
<path d="M180.7 169.8h9.6v4.6h-9.6z" fill="#fff"/>
<path d="M180.7 169.8h9.6v4.6h-9.6z" fill="none" stroke="#fff" stroke-width=".34"/>
<path d="M122.9 82.3h60.4v39.9h-60.4z" fill="#fff"/>
<path d="M122.9 82.3h60.4v39.9h-60.4z" fill="none" stroke="#000" stroke-width=".35"/>
<path d="M124.5 84.7h5.6" fill="none" stroke="#000" stroke-width=".68"/>
<circle cx="127.2" cy="84.6" r=".97" fill="#b3b3b3"/>
<circle cx="127.2" cy="84.6" r=".97" fill="none" stroke="#000" stroke-width=".25"/>
<path d="M124.5 89.7h5.6" fill="none" stroke="#000" stroke-width=".68"/>
<path d="M127.3 88.6l1 2h-2z" fill="#fff"/>
<path d="M127.3 88.6l1 2h-2z" fill="#b3b3b3"/>
<path d="M127.3 88.6l1 2h-2z" fill="none" stroke="#000" stroke-width=".25"/>
<path d="M124.5 94.7h5.6" fill="none" stroke="#000" stroke-width=".68"/>
<path d="M126.3 93.6h2v2h-2z" fill="#fff"/>
<path d="M126.3 93.6h2v2h-2z" fill="#b3b3b3"/>
<path d="M126.3 93.6h2v2h-2z" fill="none" stroke="#000" stroke-width=".25"/>
<path d="M124.5 99.6h5.6" fill="none" stroke="#000" stroke-width=".68"/>
<path d="M126.3 99.6l1-1 1 1-1 1z" fill="#fff"/>
<path d="M126.3 99.6l1-1 1 1-1 1z" fill="#b3b3b3"/>
<path d="M126.3 99.6l1-1 1 1-1 1z" fill="none" stroke="#000" stroke-width=".25"/>
<path d="M124.5 104.6h5.6" fill="none" stroke="#000" stroke-width=".68"/>
<path d="M126.3 104.6l1-1.1 1 1.1-1 1z" fill="#fff"/>
<path d="M126.3 104.6l1-1.1 1 1.1-1 1z" fill="none" stroke="#000" stroke-width=".25"/>
<path d="M124.5 109.5h5.6" fill="none" stroke="#000" stroke-width=".68"/>
<path d="M126.3 108.5h2v2.1h-2z" fill="#fff"/>
<path d="M126.3 108.5h2v2.1h-2z" fill="none" stroke="#000" stroke-width=".25"/>
<path d="M124.5 114.5h5.6" fill="none" stroke="#000" stroke-width=".68"/>
<circle cx="127.3" cy="114.5" r="1.01" fill="#fff"/>
<circle cx="127.3" cy="114.5" r="1.01" fill="none" stroke="#000" stroke-width=".25"/>
<path d="M124.5 119.5h5.6" fill="none" stroke="#000" stroke-width=".68"/>
<path d="M34.7 88.9h8.3v4.6h-8.3z" fill="#fff"/>
<path d="M34.7 88.9h8.3v4.6h-8.3z" fill="none" stroke="#fff" stroke-width=".34"/>
<path d="M34.7 98.6h8.3v4.6h-8.3z" fill="#fff"/>
<path d="M34.7 98.6h8.3v4.6h-8.3z" fill="none" stroke="#fff" stroke-width=".34"/>
<path d="M34.7 108.1h8.3v4.7h-8.3z" fill="#fff"/>
<path d="M34.7 108.1h8.3v4.7h-8.3z" fill="none" stroke="#fff" stroke-width=".34"/>
<path d="M34.7 118.2h8.3v4.7h-8.3z" fill="#fff"/>
<path d="M34.7 118.2h8.3v4.7h-8.3z" fill="none" stroke="#fff" stroke-width=".34"/>
<path d="M34.7 127.8h8.3v4.6h-8.3z" fill="#fff"/>
<path d="M34.7 127.8h8.3v4.6h-8.3z" fill="none" stroke="#fff" stroke-width=".34"/>
<path d="M34.7 136.9h8.3v4.7h-8.3z" fill="#fff"/>
<path d="M34.7 136.9h8.3v4.7h-8.3z" fill="none" stroke="#fff" stroke-width=".34"/>
<path d="M34.7 146.7h8.3v4.6h-8.3z" fill="#fff"/>
<path d="M34.7 146.7h8.3v4.6h-8.3z" fill="none" stroke="#fff" stroke-width=".34"/>
<path d="M34.7 157h8.3v4.6h-8.3z" fill="#fff"/>
<path d="M34.7 157h8.3v4.6h-8.3z" fill="none" stroke="#fff" stroke-width=".34"/>
<path d="M34.7 166h8.3v4.6h-8.3z" fill="#fff"/>
<path d="M34.7 166h8.3v4.6h-8.3z" fill="none" stroke="#fff" stroke-width=".34"/>
<path d="M103.2 173.9h23.3l-.4 7.3h-24.4z" fill-rule="evenodd" fill="#fff"/>
<path d="M103.2 173.9h23.3l-.4 7.3h-24.4z" fill="none" stroke="#fff" stroke-width=".34"/>
<path d="M130.4 82.5h41.4v4.4h-41.4z" fill="#fff"/>
<path d="M130.4 82.5h41.4v4.4h-41.4z" fill="none" stroke="#fff" stroke-width=".34"/>
<path d="M130.4 87.5h41.4v4.3h-41.4z" fill="#fff"/>
<path d="M130.4 87.5h41.4v4.3h-41.4z" fill="none" stroke="#fff" stroke-width=".34"/>
<path d="M130.4 92.4h41.4v4.4h-41.4z" fill="#fff"/>
<path d="M130.4 92.4h41.4v4.4h-41.4z" fill="none" stroke="#fff" stroke-width=".34"/>
<path d="M130.4 97.4h41.4v4.3h-41.4z" fill="#fff"/>
<path d="M130.4 97.4h41.4v4.3h-41.4z" fill="none" stroke="#fff" stroke-width=".34"/>
<path d="M130.4 102.3h41.4v4.3h-41.4z" fill="#fff"/>
<path d="M130.4 102.3h41.4v4.3h-41.4z" fill="none" stroke="#fff" stroke-width=".34"/>
<path d="M130.4 112.2h43.7v4.3h-43.7z" fill="#fff"/>
<path d="M130.4 112.2h43.7v4.3h-43.7z" fill="none" stroke="#fff" stroke-width=".34"/>
<path d="M130.4 107.3h41.4v4.3h-41.4z" fill="#fff"/>
<path d="M130.4 107.3h41.4v4.3h-41.4z" fill="none" stroke="#fff" stroke-width=".34"/>
<path d="M130.4 117.2h43v4.2h-43z" fill="#fff"/>
<path d="M130.4 117.2h43v4.2h-43z" fill="none" stroke="#fff" stroke-width=".34"/>
<text font-size="5.6" x="119.4" y="17.2">IRDC, Part 1: Physical Layer</text>
<g font-size="4.2">
<text x="148" y="24">Vishay Semiconductors</text>
<text x="25" y="34.5">Transmission Distance</text>
</g>
<g font-size="3.5">
<text x="25" y="39.7">From figure 5, the transmission distance as a function</text>
<text x="112.5" y="39.7">five meters. Vishay Semiconductor transceivers work</text>
<text x="25" y="43.9">of the sensitivity (necessary irradiance on the detec-</text>
<text x="112.5" y="43.9">well with standard remote control receivers and can</text>
<text x="25" y="48.2">tor) can be read. For example: Sensitivity given as a</text>
<text x="25" y="52.4">minimum irradiance on the detector of 40 mW/m ,</text>
<text x="112.5" y="48.2">therefore be operated as remote control transmitters.</text>
<text x="112.5" y="53.1">The physical layer properties of the devices are</text>
<text x="25" y="56.6">combined with an intensity of 40 mW/sr, results in a</text>
<text x="112.5" y="57.4">defined under ambient conditions listed in an appen-</text>
<text x="25" y="60.9">transmission distance of 1 m. A combination of a</text>
<text x="25" y="65.1">detector with a minimum irradiance of 10 mW/m</text>
<text x="101.6" y="65.1">and</text>
<text x="112.5" y="61.6">dix which has been reprinted in the following chap-</text>
<text x="112.5" y="65.8">ters.</text>
<text x="25" y="69.3">an emitter with 250 mW/sr can transmit over almost</text>
<text x="32.6" y="143" transform="rotate(-90 32.6 143)">Irradiance (mW/m )</text>
</g>
<g font-size="3.4" fill="#231f20">
<text x="35.3" y="82.9">10</text>
<text x="35.3" y="92.1">10</text>
<text x="35.3" y="101.8">10</text>
<text x="35.3" y="111.4">10</text>
<text x="35.3" y="121.4">10</text>
<text x="35.3" y="131">10</text>
<text x="35.3" y="140.2">10</text>
<text x="35.3" y="149.9">10</text>
<text x="35.3" y="160.2">10</text>
<text x="35.3" y="169.2">10</text>
<text x="41.9" y="173">0.01</text>
<text x="76.8" y="173">0.1</text>
<text x="113.3" y="173">1</text>
<text x="147.5" y="173">10</text>
<text x="181.3" y="173">100</text>
<text x="103.8" y="177.2">Distance (m)</text>
</g>
<g font-size="3" fill="#231f20">
<text x="131" y="85.4">Ie = 500 mW/sr</text>
<text x="131" y="90.4">Ie = 240 mW/sr</text>
<text x="131" y="95.3">Ie = 100 mW/sr</text>
<text x="131" y="100.3">Ie = 40 mW/sr</text>
<text x="131" y="105.2">IrDA FIR Standard specified sensitivity</text>
<text x="131" y="110.2">IrDA SIR Standard specified sensitivity</text>
<text x="131" y="115.1">Remote Control, guaranteed sensitivity</text>
<text x="131" y="120.1">Remote Control, typical sensitivity</text>
</g>
<g font-size="2.8">
<text x="104.9" y="51">2</text>
<text x="99.1" y="63.7">2</text>
<text x="31.6" y="113.7" transform="rotate(-90 31.6 113.7)">2</text>
<text x="54.6" y="194.2">Figure 5. IrDA and Remote Control maximum transmission distance. For Remote Control</text>
<text x="56.4" y="197.7">receivers operating with IrDA transmitters a sensitivity of 0.7 mW/m can be assumed.</text>
<text x="25" y="265.9">Document number: 82513</text>
<text x="174" y="265.9">www.vishay.com</text>
<text x="25" y="270.1">Rev. 1.4, 20-Sep-06</text>
<text x="191.9" y="270.1">19</text>
</g>
<g font-size="2.7" fill="#231f20">
<text x="39" y="81.8">7</text>
<text x="39" y="91">6</text>
<text x="39" y="100.7">5</text>
<text x="39" y="110.2">4</text>
<text x="39" y="120.3">3</text>
<text x="39" y="129.9">2</text>
<text x="39" y="139">1</text>
<text x="39" y="148.8">0</text>
<text x="39" y="159.1">-1</text>
<text x="39" y="168.1">-2</text>
</g>
<text font-size="2.2" x="140.2" y="196.6">2</text>
<text font-size="2.1" x="34.9" y="181.9">17262</text>
</svg>
